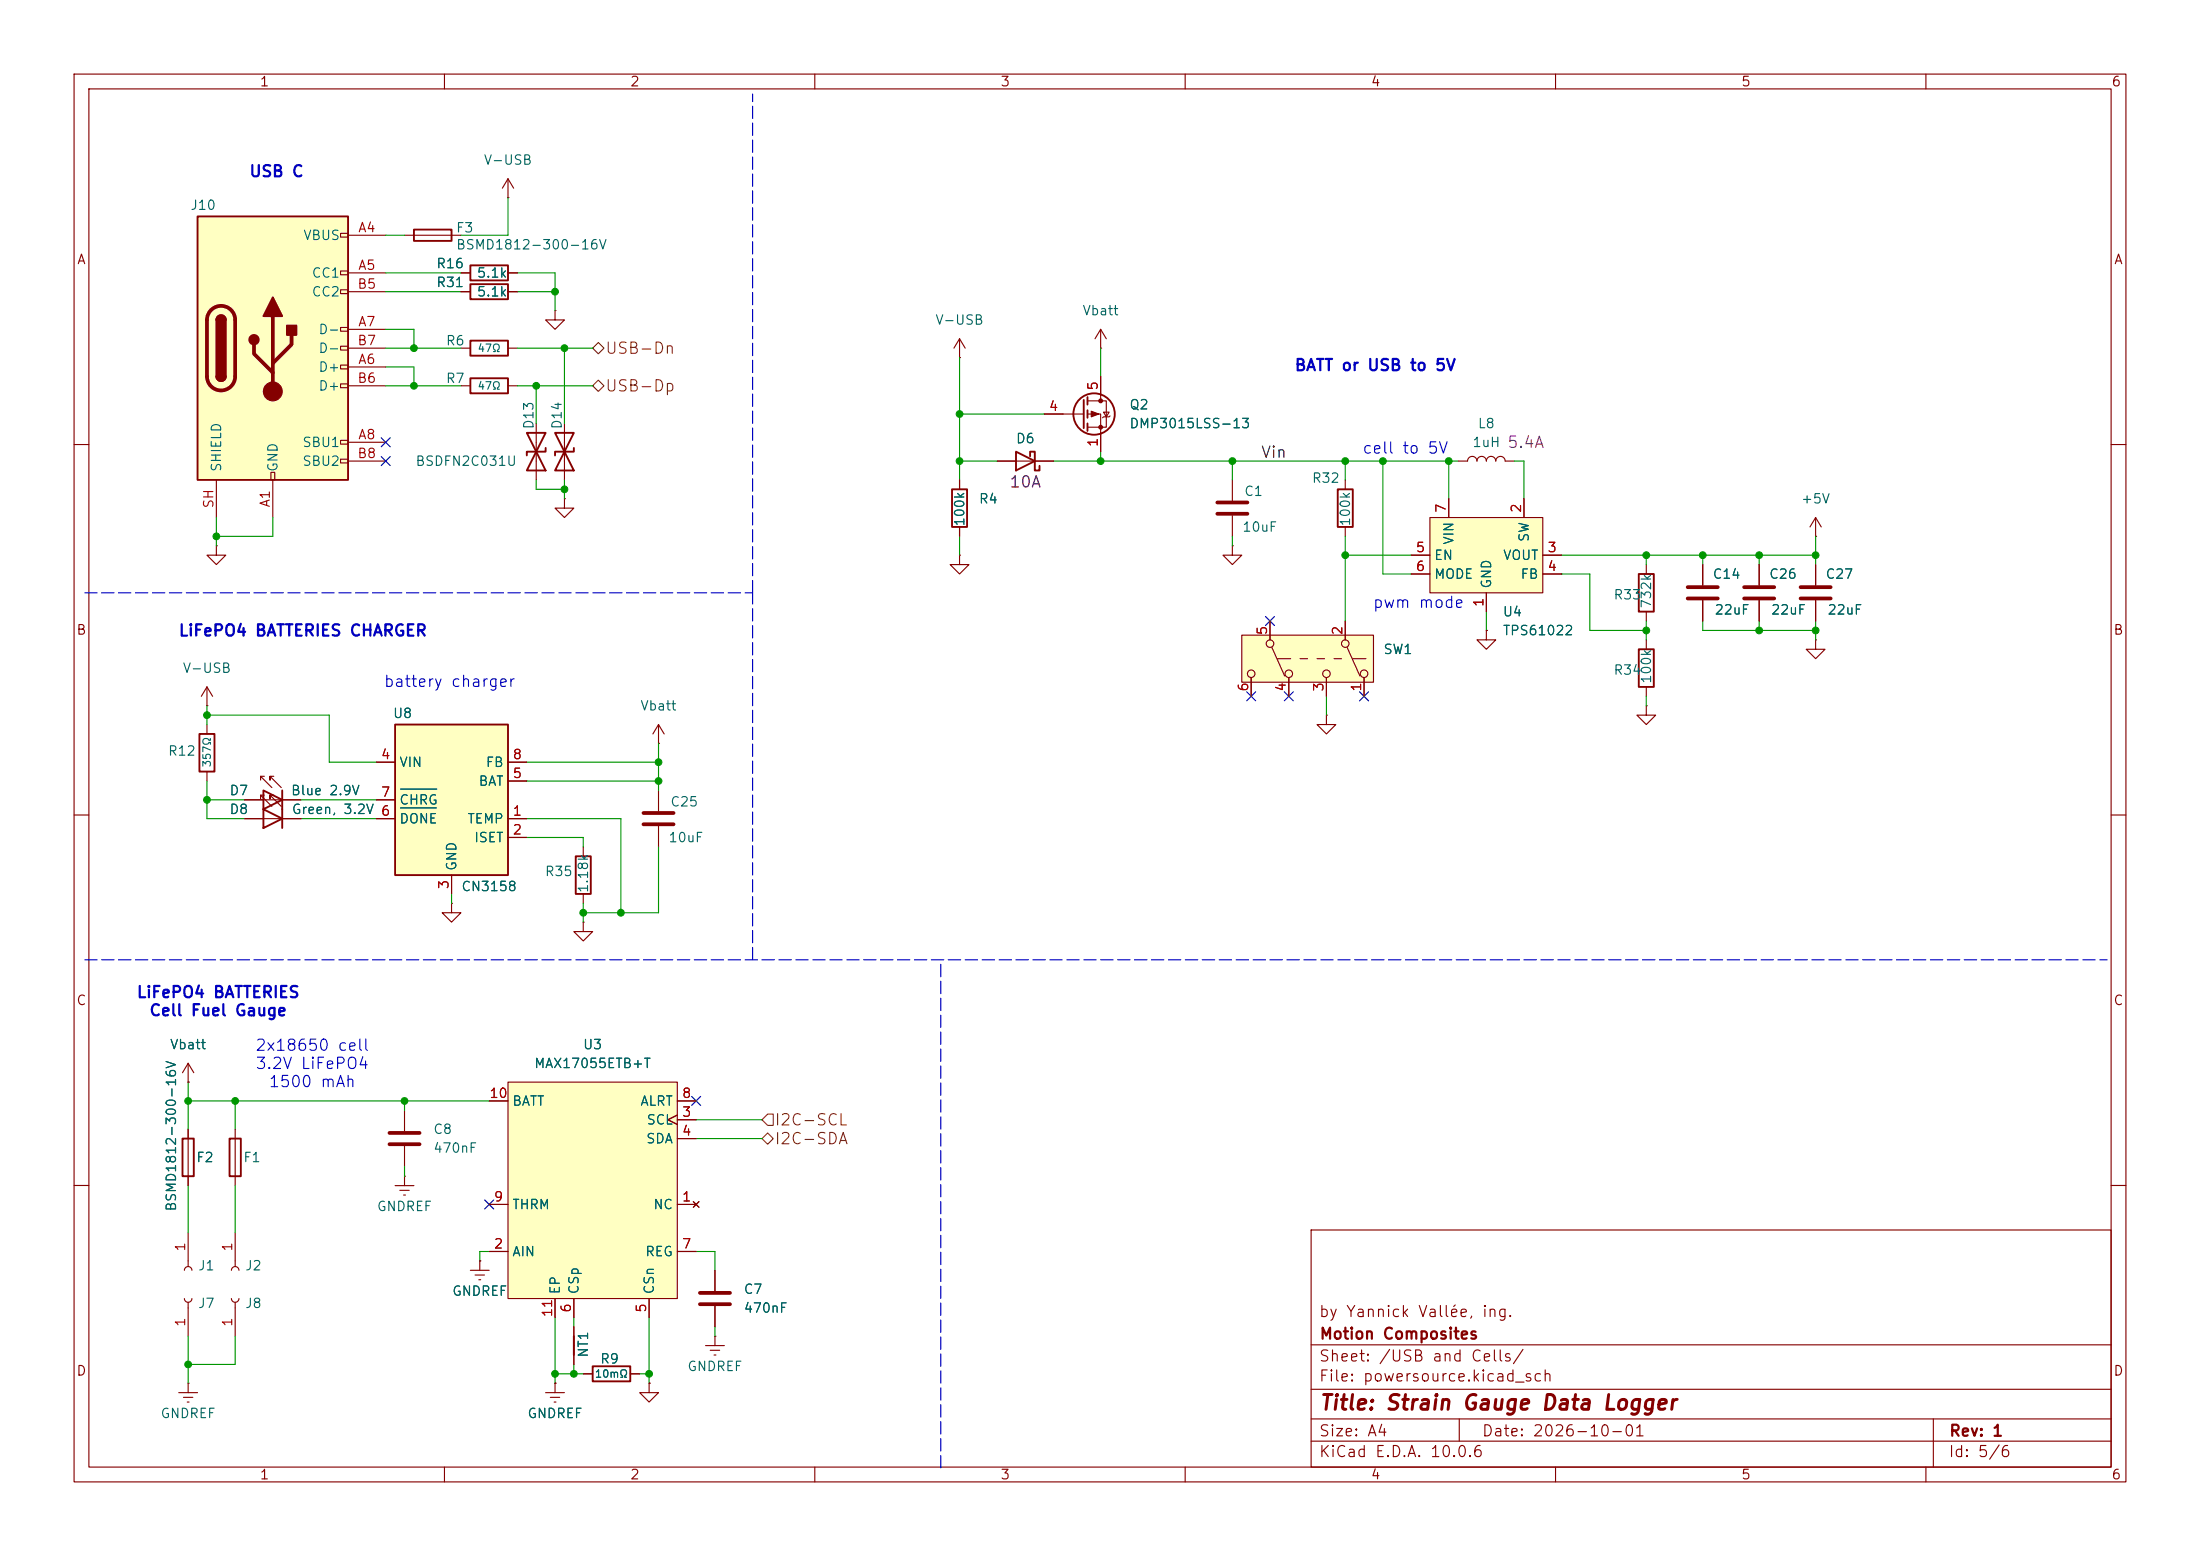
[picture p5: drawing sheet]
<svg xmlns="http://www.w3.org/2000/svg" width="297mm" height="210mm" viewBox="0 0 297 210" stroke-linecap="round" stroke-linejoin="round" font-family="sans-serif">
<g fill="none" stroke="#840000" stroke-width=".15">
<path d="M10 10h277v190h-277zM12 12h273v186h-273zM60 10v2M110 10v2M160 10v2M210 10v2M260 10v2M54.6 31.8h7.6M68.6 26.7h.1M68.6 24.1l-.8 1.3M68.6 24.1l.7 1.3M68.6 24.1v2.6"/>
<path d="M62.2 52.1h1.3M68.6 52.1h1.2M10 60h2M285 60h2M10 110h2M285 110h2M10 160h2M24.9 171.5a.51 .51 0 0 1 .5-.6 .51 .51 0 0 1 .5 .6M25.4 166.4v4.5M31.2 171.5a.51 .51 0 0 1 .5-.6 .51 .51 0 0 1 .6 .6M31.7 166.4v4.5M177 166h108v32h-108z"/>
<path d="M285 160h2M60 198v2M87.6 186.7v1.3h1.3l-1.3 1.2-1.2-1.2h1.2M87.6 186.7h.1M110 198v2M160 198v2M177 194.5h108M177 191.5h108M177 187.5h108M177 181.5h108M197 191.5v3M210 198v2"/>
<path d="M260 198v2M261 191.5v6.5"/>
</g>
<path d="M55.9 31h5.1v1.5h-5.1zM63.5 51.1h5.1v2h-5.1z" fill="none" stroke="#840000" stroke-width=".25"/>
<path d="M68.6 146.1h22.8v29.2h-22.8z" fill="#ffffc2"/>
<g fill="none" stroke="#840000" stroke-width=".15">
<path d="M62.2 36.8h1.3M68.6 36.8h1.2M62.2 47h1.3M68.6 47h1.2M72.4 57.2v7.6M76.2 57.2v7.6M76.2 67.3v1.3h1.3l-1.3 1.3-1.3-1.3h1.3M76.2 67.3h.1M78.7 114.3v1.3M78.7 120.7v1.2M66 148.6h2.6M68.6 146.1h22.8v29.2h-22.8z"/>
<path d="M91.4 150.5l-1.2 .6 1.2 .7M91.4 151.1h2.6M91.4 153.7h2.6M91.4 148.6h2.6M66 162.6h2.6M66 168.9h2.6M74.9 175.3v2.5M77.5 175.3v2.5M87.6 175.3v2.5M91.4 162.6h2.6M91.4 168.9h2.6M93.6 162.2l.8 .7"/>
<path d="M94.4 162.2l-.8 .7M95.2 181.6h2.6M95.9 182.2h1.3M96.4 182.9h.2M96.5 180.3h.1M96.5 180.3v1.3"/>
</g>
<path d="M63.5 35.8h5.1v2h-5.1zM63.5 46h5.1v2h-5.1zM71.1 58.4l2.6 5.1h-2.6l2.6-5.1zM74.9 58.4l2.6 5.1h-2.6l2.6-5.1zM73.7 60.5v.5h-2.6v.5M77.5 60.5v.5h-2.6v.5M77.7 115.6h2.1v5.1h-2.1z" fill="none" stroke="#840000" stroke-width=".25"/>
<path d="M193 69.9h15.3v10.1h-15.3z" fill="#ffffc2"/>
<path d="M190.5 74.9h2.5M190.5 77.5h2.5M193 69.9h15.3v10.1h-15.3zM195.6 67.3v2.6M205.7 67.3v2.6M208.3 74.9h2.5M208.3 77.5h2.5M200.7 80v2.6" fill="none" stroke="#840000" stroke-width=".15"/>
<path d="M167.6 85.7h17.8v6.4h-17.8z" fill="#ffffc2"/>
<g fill="none" stroke="#840000" stroke-width=".15">
<path d="M74.9 41.9v1.3h1.3l-1.3 1.3-1.2-1.3h1.2M74.9 41.9h.1M29.2 73.7v1.2h1.3l-1.3 1.3-1.3-1.3h1.3M29.2 73.7h.1M88.9 97.8v2.5M88.9 97.8l-.8 1.3M88.9 97.8l.8 1.3M167.6 85.7h17.8v6.4h-17.8zM168.9 91.4v2.6M171.4 83.8v2.6M171.7 87.4l1.7 3.8M172.5 88.9h1.7"/>
<path d="M174 91.4v2.6M175.5 88.9h1M177.8 88.9h1M179.1 96.5v1.3h1.2l-1.2 1.3-1.3-1.3h1.3M179.1 96.5h.1M179.1 91.4v2.6M180.1 88.9h1M181.6 83.8v2.6M181.9 87.4l1.7 3.8M182.6 88.9h1.8M184.1 91.4v2.6M222.2 95.3v1.2h1.3l-1.3 1.3-1.2-1.3h1.2"/>
<path d="M222.2 95.3h.1M222.2 86.4v1.2M222.2 92.7v1.3M33 110.5h7.6M35.2 107.8v-.5l1.5 1.5M35.2 107.3h.5M37 107.3h-.6v.5v-.5l1.6 1.5M88.9 100.3h.1M88.9 106.7v2.8M88.9 111.5v2.8M24.9 175.3a.51 .51 0 0 0 .5 .5 .51 .51 0 0 0 .5-.5M25.4 175.8v4.5"/>
<path d="M31.2 175.3a.51 .51 0 0 0 .5 .5 .51 .51 0 0 0 .6-.5M31.7 175.8v4.5M77.5 179.1v5.1M24.1 188h2.6M24.8 188.6h1.2M25.3 189.2h.2M25.4 186.7h.1M25.4 186.7v1.3M73.7 188h2.5M74.3 188.6h1.3M74.8 189.2h.3M74.9 186.7h.1"/>
<path d="M74.9 186.7v1.3M78.7 185.4h1.3M85.1 185.4h1.3"/>
<circle cx="168.9" cy="90.9" r=".51"/>
<circle cx="171.5" cy="86.9" r=".51"/>
<circle cx="174" cy="90.9" r=".51"/>
<circle cx="179.1" cy="90.9" r=".51"/>
<circle cx="181.6" cy="86.9" r=".51"/>
<circle cx="184.2" cy="90.9" r=".51"/>
</g>
<path d="M221.2 87.6h2.1v5.1h-2.1zM35.6 109.2l2.5 1.3-2.5 1.3zM38.1 109.2v2.6M77.5 180.3v2.6M80 184.4h5.1v2h-5.1z" fill="none" stroke="#840000" stroke-width=".25"/>
<path d="M86.9 109.7h4M86.9 111.3h4" fill="none" stroke="#840000" stroke-width=".51"/>
<path d="M26.7 29.2h20.3v35.6h-20.3z" fill="#ffffc2"/>
<g fill="none" stroke="#840000" stroke-width=".15">
<path d="M46 31.5h1v.5h-1zM46 36.6h1v.5h-1zM46 39.1h1v.5h-1zM47 31.8h5.1M47 36.8h5.1M47 39.4h5.1M62.2 39.4h1.3M68.6 39.4h1.2M46 44.2h1v.5h-1zM46 46.7h1v.5h-1zM46 49.3h1v.5h-1zM46 51.8h1v.5h-1z"/>
<path d="M46 59.4h1v.5h-1zM47 49.5h5.1M47 44.5h5.1M47 59.7h5.1M47 52.1h5.1M47 47h5.1M29.2 64.8v5.1M36.6 63.8h.5v1h-.5zM36.8 64.8v5.1M46 62h1v.5h-1zM47 62.2h5.1M27.9 95.3h.1"/>
<path d="M27.9 92.7l-.7 1.3M27.9 92.7l.8 1.3M27.9 92.7v2.6M200.7 85.1v1.3h1.2l-1.2 1.2-1.3-1.2h1.3M200.7 85.1h.1M78.7 124.5v1.2h1.3l-1.3 1.3-1.2-1.3h1.2M78.7 124.5h.1M25.4 146.1h.1M25.4 143.5l-.8 1.3M25.4 143.5l.8 1.3M25.4 143.5v2.6M54.6 158.8h.1"/>
<path d="M54.6 149.9v2.8M54.6 154.7v2.8M54.6 158.8v1.2M53.3 160h2.6M54 160.7h1.2M54.5 161.3h.2M63.5 171.5h2.5M64.1 172.1h1.3M64.6 172.7h.3M64.8 170.2h.1M64.8 170.2v1.3M96.5 171.5v2.7"/>
<path d="M96.5 176.3v2.8"/>
</g>
<path d="M26.7 29.2h20.3v35.6h-20.3zM63.5 38.4h5.1v2h-5.1zM29.2 43.2a.64 .64 0 0 1 .6-.7 .64 .64 0 0 1 .7 .7M29.2 50.8a.64 .64 0 0 0 .6 .6 .64 .64 0 0 0 .7-.6" fill="none" stroke="#840000" stroke-width=".25"/>
<path d="M28.5 41.8a1.9 1.9 0 0 1 2.1-.4 1.9 1.9 0 0 1 1.1 1.8v7.6a1.91 1.91 0 0 1-1.9 1.9 1.91 1.91 0 0 1-1.9-1.9v-7.6a1.9 1.9 0 0 1 .6-1.4zM34.3 46.5v1.3l2.5 2.5M36.8 42.7v10.1M39.4 45.2v1.3l-2.6 2.5M52.6 154.4h4M52.6 152.9h4M94.5 176h4.1M94.5 174.5h4.1" fill="none" stroke="#840000" stroke-width=".51"/>
<g fill="#840000" stroke="#840000" stroke-width=".25">
<path d="M29.2 43.2h1.3v7.6h-1.3z"/>
<path d="M29.4 42.7a.64 .64 0 0 1 .7-.1 .64 .64 0 0 1 .4 .6h-1.3z"/>
<path d="M29.2 50.8h1.3a.64 .64 0 0 1-.7 .6 .64 .64 0 0 1-.6-.6z"/>
<path d="M36.8 40.1l1.3 2.6h-2.5z"/>
<path d="M38.7 43.9h1.3v1.3h-1.3z"/>
<circle cx="34.3" cy="45.8" r=".63"/>
</g>
<circle cx="36.8" cy="52.8" r="1.27" fill="#840000" stroke="#840000" stroke-width=".15"/>
<path d="M53.3 97.8h15.3v20.3h-15.3z" fill="#ffffc2"/>
<g fill="none" stroke="#840000" stroke-width=".25">
<path d="M146.3 54v3.8M146.8 53.6v1M146.8 55.4v1M146.8 57.2v1M128.5 66h2.1v5.1h-2.1zM137.2 61l2.5 1.2-2.5 1.3zM139.1 61.6v-.6h.6v2.5h.6v-.6M180.6 66h2v5.1h-2zM221.2 77.5h2.1v5.1h-2.1zM26.9 99.1h2.1v5h-2.1zM53.3 97.8h15.3v20.3h-15.3zM35.6 106.7l2.5 1.3-2.5 1.2z"/>
<path d="M38.1 106.7v2.5M24.6 153.7h1.6v5.1h-1.6zM31 153.7h1.5v5.1h-1.5z"/>
<circle cx="147.7" cy="55.9" r="2.79"/>
</g>
<g fill="none" stroke="#840000" stroke-width=".15">
<path d="M62.2 39.4h1.3M62.2 36.8h1.3M68.6 39.4h1.2M68.6 36.8h1.2M129.5 48.3h.1M129.5 45.7l-.7 1.3M129.5 45.7l.8 1.3M129.5 45.7v2.6M141 55.9h5.3M146.8 54.1h2.6v3.6h-2.6M146.8 55.9h1.8v5.1M148.6 47h.1"/>
<path d="M148.6 44.5v2.5M148.6 50.8v3.3M148.6 44.5l-.8 1.2M148.6 44.5l.8 1.2M149 55.6h.7l-.3 .7zM149.9 56.1l-.2 .2h-.7l-.2 .1M129.5 74.9v1.3h1.3l-1.3 1.3-1.2-1.3h1.2M129.5 74.9h.1M129.5 64.8v1.2M129.5 71.1v1.3M134.6 62.2h7.6M166.4 73.7v1.2h1.2l-1.2 1.3-1.3-1.3h1.3"/>
<path d="M166.4 73.7h.1M166.4 64.8v2.8M166.4 69.6v2.8M181.6 64.8v1.2M181.6 71.1v1.3M190.5 74.9h2.5M190.5 77.5h2.5M195.6 67.3v2.6M196.8 62.2h1.3a.64 .64 0 0 1 .7-.6 .64 .64 0 0 1 .6 .6 .64 .64 0 0 1 .6-.6 .64 .64 0 0 1 .7 .6 .64 .64 0 0 1 .6-.6 .64 .64 0 0 1 .6 .6 .64 .64 0 0 1 .7-.6 .64 .64 0 0 1 .6 .6h1.3M205.7 67.3v2.6M208.3 74.9h2.5M208.3 77.5h2.5"/>
<path d="M222.2 76.2v1.3M229.9 76.2v2.8M237.5 76.2v2.8M245.1 72.4h.1M245.1 69.9v2.5M245.1 76.2v2.8M245.1 69.9l-.8 1.2M245.1 69.9l.8 1.2M27.9 97.8v1.3M168.9 91.4v2.6M171.4 83.8v2.6M174 91.4v2.6"/>
<path d="M179.1 91.4v2.6M181.6 83.8v2.6M184.1 91.4v2.6M200.7 85.1h.1M200.7 80v2.6M222.2 82.6v1.2M229.9 81v2.8M237.5 81v2.8M245.1 86.4v1.2h1.3l-1.3 1.3-1.3-1.3h1.3M245.1 86.4h.1M245.1 81v2.8M27.9 104.1v1.3"/>
<path d="M33 110.5h2.6M33 108h7.6M35.2 105.3v-.5l1.5 1.5M35.2 104.8h.5M37 104.8h-.6v.5v-.5l1.6 1.5M38.1 110.5h2.5M50.8 110.5h2.5M50.8 102.9h2.5M50.8 108h2.5M61 118.1v2.6M68.6 110.5h2.5M68.6 113h2.5"/>
<path d="M68.6 102.9h2.5M68.6 105.4h2.5M61 121.9v1.3h1.2l-1.2 1.3-1.3-1.3h1.3M61 121.9h.1M25.4 146.1h.1M25.4 152.4v7.6M31.7 152.4v7.6M66 148.6h2.6M91.4 150.5l-1.2 .6 1.2 .7M91.4 151.1h2.6M91.4 153.7h2.6M91.4 148.6h2.6"/>
<path d="M64.8 170.2h.1M66 162.6h2.6M66 168.9h2.6M74.9 175.3v2.5M77.5 175.3v2.5M77.5 179.1v5.1M87.6 175.3v2.5M91.4 162.6h2.6M91.4 168.9h2.6M93.6 162.2l.8 .7M94.4 162.2l-.8 .7M96.5 171.5v2.7"/>
<path d="M96.5 176.3v2.8M74.9 186.7h.1M78.7 185.4h1.3M85.1 185.4h1.3M87.6 186.7h.1"/>
</g>
<path d="M54.1 109h4.8M54.1 106.5h4.9" fill="none" stroke="#006464" stroke-width=".15"/>
<g fill="#840000" stroke="#840000" stroke-width=".15">
<path d="M147.3 55.5l1 .4-1 .4z"/>
<circle cx="148.6" cy="54.1" r=".25"/>
<circle cx="148.6" cy="57.7" r=".25"/>
</g>
<path d="M164.3 67.8h4.1M164.3 69.3h4.1M227.8 79.2h4.1M235.5 79.2h4M243.1 79.2h4M227.8 80.8h4.1M235.5 80.8h4M243.1 80.8h4" fill="none" stroke="#840000" stroke-width=".51"/>
<path d="M80 47l.8-.8 .7 .8-.7 .8zM80 52.1l.8-.8 .7 .8-.7 .7zM102.9 153.7l.7-.8 .8 .8-.8 .7zM103.6 150.4h.8v1.5h-.8l-.7-.8z" fill="none" stroke="#725600" stroke-width=".15"/>
<path d="M11.4 80h90.2M101.6 80v-67.3M11.4 129.5h273.1M101.6 129.5v-49.5M127 198.1v-68.6" fill="none" stroke="#0000c2" stroke-width=".15" stroke-dasharray="1.7 .6"/>
<g fill="none" stroke="#009600" stroke-width=".15">
<path d="M52.1 31.8h2.5M52.1 39.4h10.1M52.1 36.8h10.1M68.6 26.7v5.1h-6.4M69.8 36.8h5.1v5.1M69.8 39.4h5.1M52.1 52.1h10.1M52.1 44.5h3.8v2.5M52.1 49.5h3.8v2.6M52.1 47h10.1M69.8 52.1h10.2M69.8 47h10.2"/>
<path d="M72.4 52.1v5.1M76.2 47v10.2M129.5 48.3v16.5M129.5 55.9h11.5M148.6 47v3.8M29.2 69.9v3.8M36.8 69.9v2.5h-7.6M72.4 64.8v1.2h3.8M76.2 64.8v2.5M129.5 62.2h5.1M129.5 72.4v2.5M142.2 62.2h54.6"/>
<path d="M148.6 61v1.2M166.4 62.2v2.6M166.4 72.4v1.3M181.6 74.9h8.9M181.6 62.2v2.6M181.6 72.4v11.4M186.7 62.2v15.3h3.8M195.6 62.2v5.1M204.5 62.2h1.2v5.1M210.8 77.5h3.8v7.6h7.6M210.8 74.9h34.3M222.2 74.9v1.3"/>
<path d="M229.9 74.9v1.3M237.5 74.9v1.3M245.1 72.4v3.8M27.9 96.5h16.5v6.4h6.4M27.9 95.3v2.5M179.1 94v2.5M200.7 82.6v2.5M222.2 83.8v2.6M222.2 94v1.3M229.9 83.8v1.3h15.2M237.5 83.8v1.3M245.1 83.8v2.6"/>
<path d="M27.9 105.4v5.1h5.1M27.9 108h5.1M40.6 110.5h10.2M40.6 108h10.2M71.1 113h7.6v1.3M71.1 110.5h12.7v12.7M71.1 105.4h17.8M71.1 102.9h17.8M88.9 114.3v8.9h-10.2M88.9 100.3v6.4M61 120.7v1.2M78.7 121.9v2.6"/>
<path d="M25.4 146.1v6.3M25.4 148.6h40.6M31.7 148.6v3.8M54.6 148.6v1.3M54.6 157.5v1.3M94 151.1h8.9M94 153.7h8.9M25.4 160v6.4M31.7 160v6.4M66 168.9h-1.2v1.3M74.9 177.8v8.9M77.5 177.8v1.3"/>
<path d="M87.6 177.8v8.9M94 168.9h2.5v2.6M96.5 179.1v1.2M25.4 180.3v6.4M31.7 180.3v3.9h-6.3M74.9 185.4h3.8M77.5 184.2v1.2M86.4 185.4h1.2"/>
</g>
<g fill="none" stroke="#000084" stroke-width=".15">
<path d="M51.5 59.1l1.2 1.2M52.7 59.1l-1.2 1.2M51.5 61.6l1.2 1.2M52.7 61.6l-1.2 1.2M168.3 93.4l1.2 1.2M169.5 93.4l-1.2 1.2M170.8 83.2l1.3 1.2M172.1 83.2l-1.3 1.2M173.4 93.4l1.2 1.2M174.6 93.4l-1.2 1.2M183.5 93.4l1.3 1.2M184.8 93.4l-1.3 1.2"/>
<path d="M93.4 148l1.2 1.2M94.6 148l-1.2 1.2M65.4 162l1.2 1.2M66.6 162l-1.2 1.2"/>
</g>
<g fill="#009600" stroke="#009600" stroke-width=".14">
<circle cx="76.2" cy="66" r=".46"/>
<circle cx="74.9" cy="39.4" r=".46"/>
<circle cx="76.2" cy="47" r=".46"/>
<circle cx="25.4" cy="184.2" r=".46"/>
<circle cx="54.6" cy="148.6" r=".46"/>
<circle cx="31.7" cy="148.6" r=".46"/>
<circle cx="25.4" cy="148.6" r=".46"/>
<circle cx="87.6" cy="185.4" r=".46"/>
<circle cx="77.5" cy="185.4" r=".46"/>
<circle cx="74.9" cy="185.4" r=".46"/>
<circle cx="72.4" cy="52.1" r=".46"/>
<circle cx="55.9" cy="52.1" r=".46"/>
<circle cx="55.9" cy="47" r=".46"/>
<circle cx="29.2" cy="72.4" r=".46"/>
<circle cx="78.7" cy="123.2" r=".46"/>
<circle cx="83.8" cy="123.2" r=".46"/>
<circle cx="88.9" cy="105.4" r=".46"/>
<circle cx="88.9" cy="102.9" r=".46"/>
<circle cx="129.5" cy="62.2" r=".46"/>
<circle cx="129.5" cy="55.9" r=".46"/>
<circle cx="148.6" cy="62.2" r=".46"/>
<circle cx="166.4" cy="62.2" r=".46"/>
<circle cx="245.1" cy="85.1" r=".46"/>
<circle cx="237.5" cy="85.1" r=".46"/>
<circle cx="229.9" cy="74.9" r=".46"/>
<circle cx="237.5" cy="74.9" r=".46"/>
<circle cx="245.1" cy="74.9" r=".46"/>
<circle cx="222.2" cy="85.1" r=".46"/>
<circle cx="222.2" cy="74.9" r=".46"/>
<circle cx="181.6" cy="74.9" r=".46"/>
<circle cx="181.6" cy="62.2" r=".46"/>
<circle cx="186.7" cy="62.2" r=".46"/>
<circle cx="195.6" cy="62.2" r=".46"/>
<circle cx="27.9" cy="96.5" r=".46"/>
<circle cx="27.9" cy="108" r=".46"/>
</g>
<text font-size="2" fill="#840000" x="178" y="190.8">Title: Strain Gauge Data Logger</text>
<g font-size="1.5" fill="#0000c2">
<text x="33.6" y="24.3">USB C</text>
<text x="174.7" y="50.4">BATT or USB to 5V</text>
<text x="183.8" y="61.6">cell to 5V</text>
<text x="185.2" y="82.4">pwm mode</text>
<text x="24" y="86.2">LiFePO4 BATTERIES CHARGER</text>
<text x="51.7" y="93.1">battery charger</text>
<text x="18.4" y="135.1">LiFePO4 BATTERIES</text>
<text x="20.1" y="137.5">Cell Fuel Gauge</text>
<text x="34.4" y="142.2">2x18650 cell</text>
<text x="34.4" y="144.7">3.2V LiFePO4</text>
<text x="36.2" y="147.1">1500 mAh</text>
</g>
<g font-size="1.5" fill="#725600">
<text x="81.6" y="48.1">USB-Dn</text>
<text x="81.6" y="53.2">USB-Dp</text>
<text x="104.5" y="152.3">I2C-SCL</text>
<text x="104.5" y="154.8">I2C-SDA</text>
</g>
<text font-size="1.5" fill="#0f0f0f" x="170.1" y="62.2">Vin</text>
<g font-size="1.5" fill="#840084">
<text x="203.4" y="60.8">5.4A</text>
<text x="136.2" y="66.2">10A</text>
</g>
<g font-size="1.5" fill="#840000">
<text x="178" y="178.1">by Yannick Vallée, ing.</text>
<text x="178" y="184.1">Sheet: /USB and Cells/</text>
<text x="178" y="181.1">Motion Composites</text>
<text x="178" y="186.8">File: powersource.kicad_sch</text>
<text x="178" y="197">KiCad E.D.A. 10.0.6</text>
<text x="178" y="194.2">Size: A4</text>
<text x="200" y="194.2">Date: 2026-10-01</text>
<text x="263" y="197">Id: 5/6</text>
<text x="263" y="194.2">Rev: 1</text>
</g>
<g font-size="1.3" fill="#840000">
<text x="35" y="12">1</text>
<text x="85" y="12">2</text>
<text x="135" y="12">3</text>
<text x="185" y="12">4</text>
<text x="235" y="12">5</text>
<text x="285" y="12">6</text>
<text x="10.3" y="36">A</text>
<text x="285.3" y="36">A</text>
<text x="10.2" y="86">B</text>
<text x="285.2" y="86">B</text>
<text x="10.2" y="136">C</text>
<text x="285.2" y="136">C</text>
<text x="10.2" y="186">D</text>
<text x="285.2" y="186">D</text>
<text x="35" y="200">1</text>
<text x="85" y="200">2</text>
<text x="135" y="200">3</text>
<text x="185" y="200">4</text>
<text x="235" y="200">5</text>
<text x="285" y="200">6</text>
</g>
<g font-size="1.3" fill="#006464">
<text x="65.2" y="22.6">V-USB</text>
<text x="25.6" y="28.6">J10</text>
<text x="40.8" y="32.7">VBUS</text>
<text x="61.5" y="31.7">F3</text>
<text x="61.5" y="34">BSMD1812-300-16V</text>
<text x="42" y="37.8">CC1</text>
<text x="42" y="40.3">CC2</text>
<text x="58.8" y="36.5">R16</text>
<text x="58.8" y="39.1">R31</text>
<text x="64.3" y="37.8">5.1k</text>
<text x="64.3" y="40.3">5.1k</text>
<text x="42.9" y="45.4">D-</text>
<text x="42.9" y="48">D-</text>
<text x="60.1" y="46.9">R6</text>
<text x="126.2" y="44.1">V-USB</text>
<text x="146" y="42.9">Vbatt</text>
<text x="42.9" y="50.5">D+</text>
<text x="42.9" y="53">D+</text>
<text x="60.1" y="52">R7</text>
<text x="72.3" y="58" transform="rotate(-90 72.3 58)">D13</text>
<text x="76.1" y="58" transform="rotate(-90 76.1 58)">D14</text>
<text x="152.4" y="55.6">Q2</text>
<text x="152.4" y="58.1">DMP3015LSS-13</text>
<text x="199.4" y="58.1">L8</text>
<text x="30.2" y="63.8" transform="rotate(-90 30.2 63.8)">SHIELD</text>
<text x="37.8" y="63.8" transform="rotate(-90 37.8 63.8)">GND</text>
<text x="40.7" y="60.7">SBU1</text>
<text x="40.7" y="63.2">SBU2</text>
<text x="56" y="63.2">BSDFN2C031U</text>
<text x="137.1" y="60.1">D6</text>
<text x="177" y="65.5">R32</text>
<text x="198.7" y="60.7">1uH</text>
<text x="130.5" y="71.1" transform="rotate(-90 130.5 71.1)">100k</text>
<text x="132.1" y="68.3">R4</text>
<text x="167.9" y="67.3">C1</text>
<text x="182.6" y="71.1" transform="rotate(-90 182.6 71.1)">100k</text>
<text x="243" y="68.3">+5V</text>
<text x="167.6" y="72.1">10uF</text>
<text x="193.5" y="75.9">EN</text>
<text x="196.5" y="73.6" transform="rotate(-90 196.5 73.6)">VIN</text>
<text x="202.8" y="75.9">VOUT</text>
<text x="206.7" y="73.2" transform="rotate(-90 206.7 73.2)">SW</text>
<text x="193.5" y="78.4">MODE</text>
<text x="201.6" y="79.5" transform="rotate(-90 201.6 79.5)">GND</text>
<text x="202.8" y="83.5">U4</text>
<text x="205.2" y="78.4">FB</text>
<text x="217.7" y="81.2">R33</text>
<text x="223.2" y="82.2" transform="rotate(-90 223.2 82.2)">732k</text>
<text x="231.1" y="78.4">C14</text>
<text x="231.4" y="83.3">22uF</text>
<text x="238.7" y="78.4">C26</text>
<text x="239" y="83.3">22uF</text>
<text x="246.4" y="78.4">C27</text>
<text x="246.6" y="83.3">22uF</text>
<text x="186.7" y="88.6">SW1</text>
<text x="202.8" y="86.1">TPS61022</text>
<text x="24.6" y="91.1">V-USB</text>
<text x="217.7" y="91.4">R34</text>
<text x="223.2" y="92.4" transform="rotate(-90 223.2 92.4)">100k</text>
<text x="53" y="97.2">U8</text>
<text x="86.4" y="96.2">Vbatt</text>
<text x="22.6" y="102.3">R12</text>
<text x="30.9" y="107.6">D7</text>
<text x="39.2" y="107.6">Blue 2.9V</text>
<text x="53.8" y="103.8">VIN</text>
<text x="64.5" y="106.4">BAT</text>
<text x="65.5" y="103.8">FB</text>
<text x="30.9" y="110.2">D8</text>
<text x="39.3" y="110.2">Green, 3.2V 6</text>
<text x="53.8" y="111.5">DONE</text>
<text x="53.8" y="108.9">CHRG</text>
<text x="63" y="111.5">TEMP</text>
<text x="63.9" y="114">ISET</text>
<text x="90.2" y="114">10uF</text>
<text x="90.4" y="109.2">C25</text>
<text x="61.9" y="117.6" transform="rotate(-90 61.9 117.6)">GND</text>
<text x="73.5" y="118.6">R35</text>
<text x="62.2" y="120.6">CN3158</text>
<text x="79.7" y="120.6" transform="rotate(-90 79.7 120.6)">1.18k</text>
<text x="22.9" y="141.9">Vbatt</text>
<text x="78.6" y="141.9">U3</text>
<text x="69.1" y="149.6">BATT</text>
<text x="72" y="144.5">MAX17055ETB+T</text>
<text x="86.4" y="149.6">ALRT</text>
<text x="58.4" y="153.4">C8</text>
<text x="58.4" y="155.9">470nF</text>
<text x="87.1" y="154.6">SDA</text>
<text x="87.2" y="152.1">SCL</text>
<text x="26.4" y="157.2">F2</text>
<text x="32.8" y="157.2">F1</text>
<text x="24.1" y="163.6" transform="rotate(-90 24.1 163.6)">BSMD1812-300-16V</text>
<text x="50.8" y="163.8">GNDREF</text>
<text x="69.1" y="163.5">THRM</text>
<text x="88.1" y="163.5">NC</text>
<text x="26.7" y="171.8">J1</text>
<text x="33" y="171.8">J2</text>
<text x="69.1" y="169.9">AIN</text>
<text x="87" y="169.9">REG</text>
<text x="26.7" y="176.9">J7</text>
<text x="33" y="176.9">J8</text>
<text x="61" y="175.2">GNDREF</text>
<text x="75.9" y="174.8" transform="rotate(-90 75.9 174.8)">EP</text>
<text x="78.4" y="174.8" transform="rotate(-90 78.4 174.8)">CSp</text>
<text x="88.6" y="174.8" transform="rotate(-90 88.6 174.8)">CSn</text>
<text x="100.3" y="175">C7</text>
<text x="100.3" y="177.5">470nF</text>
<text x="79.7" y="183.3" transform="rotate(-90 79.7 183.3)">NT1</text>
<text x="80.9" y="184.4">R9</text>
<text x="92.7" y="185.4">GNDREF</text>
<text x="21.6" y="191.7">GNDREF</text>
<text x="71.1" y="191.7">GNDREF</text>
</g>
<g font-size="1.3" fill="#a90000">
<text x="48.3" y="31.7">A4</text>
<text x="48.2" y="39.3">B5</text>
<text x="48.3" y="36.7">A5</text>
<text x="48.2" y="46.9">B7</text>
<text x="48.3" y="44.4">A7</text>
<text x="48.2" y="52">B6</text>
<text x="48.3" y="49.4">A6</text>
<text x="148.5" y="52.8" transform="rotate(-90 148.5 52.8)">5</text>
<text x="48.3" y="59.6">A8</text>
<text x="141.5" y="55.8">4</text>
<text x="48.2" y="62.1">B8</text>
<text x="148.5" y="60.4" transform="rotate(-90 148.5 60.4)">1</text>
<text x="29.1" y="68.7" transform="rotate(-90 29.1 68.7)">SH</text>
<text x="36.7" y="68.6" transform="rotate(-90 36.7 68.6)">A1</text>
<text x="195.5" y="69.3" transform="rotate(-90 195.5 69.3)">7</text>
<text x="205.7" y="69.3" transform="rotate(-90 205.7 69.3)">2</text>
<text x="191" y="74.8">5</text>
<text x="191" y="77.4">6</text>
<text x="208.8" y="74.8">3</text>
<text x="208.8" y="77.4">4</text>
<text x="200.6" y="82" transform="rotate(-90 200.6 82)">1</text>
<text x="171.4" y="85.8" transform="rotate(-90 171.4 85.8)">5</text>
<text x="181.5" y="85.8" transform="rotate(-90 181.5 85.8)">2</text>
<text x="168.8" y="93.4" transform="rotate(-90 168.8 93.4)">6</text>
<text x="173.9" y="93.4" transform="rotate(-90 173.9 93.4)">4</text>
<text x="179" y="93.4" transform="rotate(-90 179 93.4)">3</text>
<text x="184.1" y="93.4" transform="rotate(-90 184.1 93.4)">1</text>
<text x="51.3" y="102.8">4</text>
<text x="51.3" y="107.9">7</text>
<text x="69.1" y="105.3">5</text>
<text x="69.1" y="102.8">8</text>
<text x="69.1" y="110.4">1</text>
<text x="69.1" y="112.9">2</text>
<text x="60.9" y="120.1" transform="rotate(-90 60.9 120.1)">3</text>
<text x="66" y="148.5">10</text>
<text x="92" y="148.5">8</text>
<text x="92" y="151">3</text>
<text x="92" y="153.6">4</text>
<text x="66.6" y="162.5">9</text>
<text x="92" y="162.5">1</text>
<text x="25.3" y="169" transform="rotate(-90 25.3 169)">1</text>
<text x="31.7" y="169" transform="rotate(-90 31.7 169)">1</text>
<text x="66.6" y="168.8">2</text>
<text x="92" y="168.8">7</text>
<text x="25.3" y="179.2" transform="rotate(-90 25.3 179.2)">1</text>
<text x="31.7" y="179.2" transform="rotate(-90 31.7 179.2)">1</text>
<text x="74.8" y="177.9" transform="rotate(-90 74.8 177.9)">11</text>
<text x="77.4" y="177.3" transform="rotate(-90 77.4 177.3)">6</text>
<text x="87.5" y="177.3" transform="rotate(-90 87.5 177.3)">5</text>
</g>
<g font-size="1" fill="#006464">
<text x="64.4" y="47.8">47Ω</text>
<text x="64.4" y="52.8">47Ω</text>
<text x="28.7" y="103.6" transform="rotate(-90 28.7 103.6)">357Ω</text>
<text x="80.2" y="186.2">10mΩ</text>
</g>
</svg>
